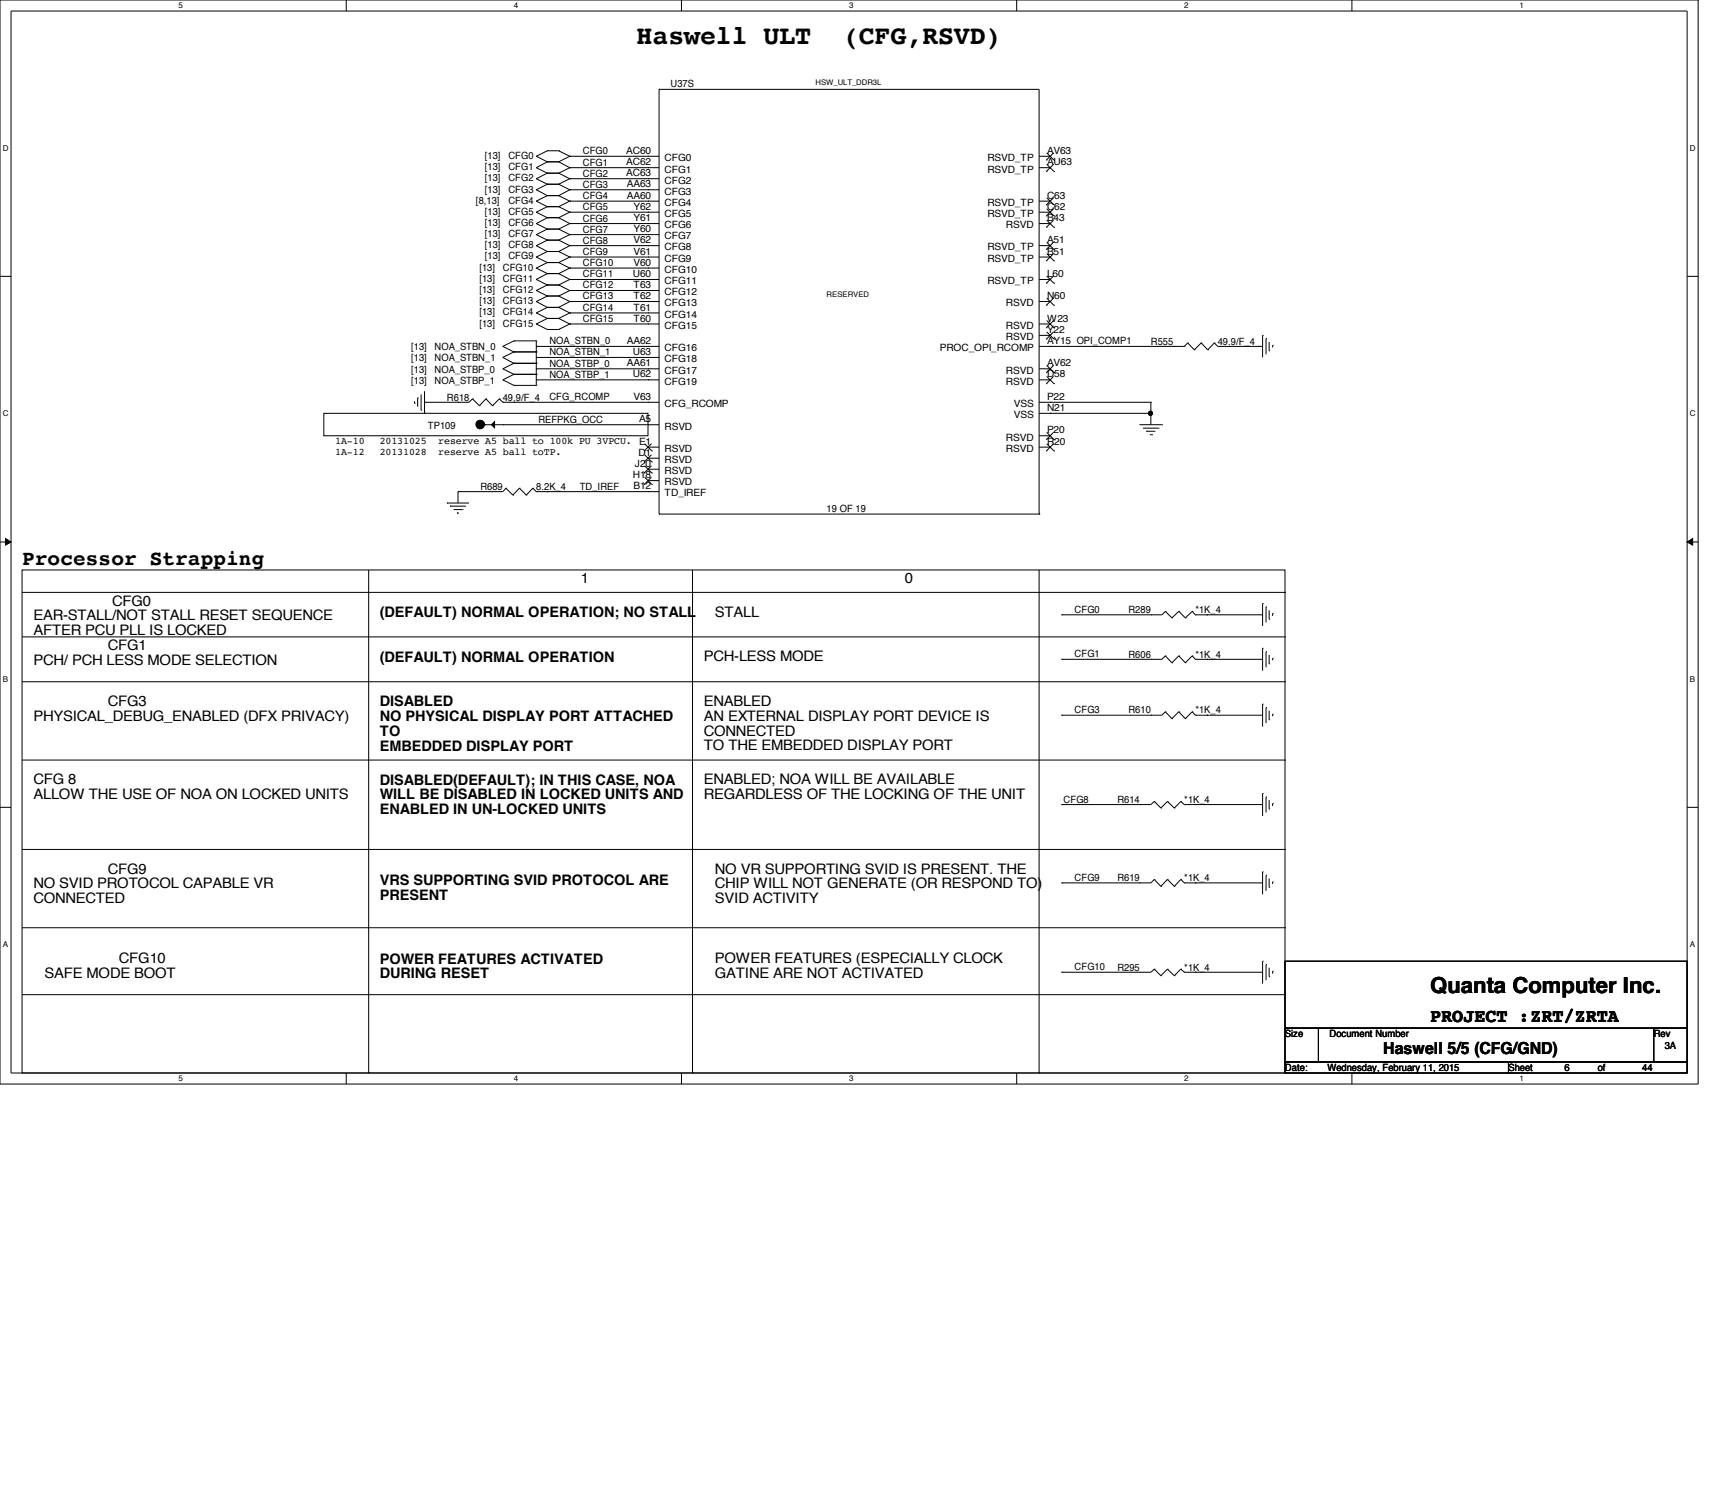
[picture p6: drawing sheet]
<svg xmlns="http://www.w3.org/2000/svg" width="210mm" height="184mm" viewBox="0 0 210 184" stroke-linecap="round" stroke-linejoin="round" font-family="sans-serif">
<path d="M0 0h208.4" fill="none" stroke="#000" stroke-width=".13"/>
<path d="M0 0v133h208.4v-133M1.4 1.4h205.7v130.3h-205.7z" fill="none" stroke="#000" stroke-width=".12"/>
<g fill="#fff">
<path d="M21.9 .1h.6v1.1h-.6z"/>
<path d="M21.9 131.8h.6v1.1h-.6z"/>
</g>
<path d="M42.5 0v1.4M42.5 131.7v1.3" fill="none" stroke="#000" stroke-width=".12"/>
<g fill="#fff">
<path d="M63.1 .1h.5v1.1h-.5z"/>
<path d="M63.1 131.8h.5v1.1h-.5z"/>
</g>
<path d="M83.7 0v1.4M83.7 131.7v1.3" fill="none" stroke="#000" stroke-width=".12"/>
<g fill="#fff">
<path d="M104.2 .1h.6v1.1h-.6z"/>
<path d="M104.2 131.8h.6v1.1h-.6z"/>
</g>
<path d="M124.8 0v1.4M124.8 131.7v1.3" fill="none" stroke="#000" stroke-width=".12"/>
<g fill="#fff">
<path d="M145.4 .1h.5v1.1h-.5z"/>
<path d="M145.4 131.8h.5v1.1h-.5z"/>
</g>
<path d="M165.9 0v1.4M165.9 131.7v1.3" fill="none" stroke="#000" stroke-width=".12"/>
<g fill="#fff">
<path d="M186.5 .1h.6v1.1h-.6z"/>
<path d="M186.5 131.8h.6v1.1h-.6z"/>
<path d="M.3 17.6h.8v1.1h-.8z"/>
<path d="M207.4 17.6h.8v1.1h-.8z"/>
<path d="M.3 50.2h.8v1.1h-.8z"/>
<path d="M207.4 50.2h.8v1.1h-.8z"/>
</g>
<path d="M0 33.9h1.4M207.1 33.9h1.3" fill="none" stroke="#000" stroke-width=".12"/>
<g fill="#fff">
<path d="M.3 82.8h.7v1.1h-.7z"/>
<path d="M207.4 82.8h.7v1.1h-.7z"/>
</g>
<path d="M0 66.5h1.4M.7 66.1l.7 .4-.7 .4zM207.1 66.5l.7-.4v.8zM207.1 66.5h1.3" fill="none" stroke="#000" stroke-width=".12"/>
<path d="M.7 66.1l.7 .4-.7 .4zM207.1 66.5l.7-.4v.8z" fill="#000"/>
<g fill="#fff">
<path d="M.3 115.3h.7v1.1h-.7z"/>
<path d="M207.4 115.3h.7v1.1h-.7z"/>
</g>
<g fill="none" stroke="#000" stroke-width=".12">
<path d="M65.8 19.2l1.4 .7M65.8 19.2h.1M67.2 19.9h1.4M67.2 19.9h.1M67.2 18.5h.1M67.2 18.5h1.4M67.2 18.5l-1.4 .7M67.2 19.9l-1.4 .7M68.6 19.9h.1M68.6 18.5h.1M68.6 18.5l1.3 .7M68.6 19.9l1.3 .7"/>
<path d="M69.9 19.2h11M69.9 19.2h.1M69.9 19.2l-1.3 .7M79.5 19.2h.1M80.9 11h46.7v52.1M80.9 11h.1M80.9 11v52.1M127.6 19.2h1.3M128.4 19.6h.1M128.5 18.8l.9 .8M128.9 19.2h.1M129.3 18.8l-.9 .8"/>
<path d="M129.4 19.6h.1M65.8 20.6l1.4 .7M65.8 21.9l1.4 .7M65.8 23.3l1.4 .7M65.8 24.7l1.4 .7M65.8 26l1.4 .7M65.8 27.4l1.4 .7M65.8 28.8l1.4 .7M65.8 30.1l1.4 .8M65.8 31.5l1.4 .7M65.8 32.9l1.4 .7M65.8 34.3l1.4 .7"/>
<path d="M65.8 35.6l1.4 .7M65.8 37l1.4 .7M65.8 38.4l1.4 .7M65.8 39.8l1.4 .6M65.8 20.6h.1M65.8 21.9h.1M65.8 23.3h.1M65.8 24.7h.1M65.8 26h.1M65.8 27.4h.1M65.8 28.8h.1M65.8 30.1h.1"/>
<path d="M65.8 31.5h.1M65.8 32.9h.1M65.8 34.3h.1M65.8 35.6h.1M65.8 37h.1M65.8 38.4h.1M65.8 39.8h.1M67.2 21.3h1.4M67.2 22.6h1.4M67.2 24h1.4M67.2 25.4h1.4M67.2 26.7h1.4"/>
<path d="M67.2 28.1h1.4M67.2 29.5h1.4M67.2 30.9h1.4M67.2 32.2h1.4M67.2 33.6h1.4M67.2 35h1.4M67.2 36.3h1.4M67.2 37.7h1.4M67.2 39.1h1.4M67.2 21.3h.1M67.2 22.6h.1M67.2 24h.1"/>
<path d="M67.2 25.4h.1M67.2 26.7h.1M67.2 28.1h.1M67.2 29.5h.1M67.2 30.9h.1M67.2 32.2h.1M67.2 33.6h.1M67.2 35h.1M67.2 36.3h.1M67.2 37.7h.1M67.2 39.1h.1M67.2 21.3l-1.4 .6"/>
<path d="M67.2 22.6l-1.4 .7M67.2 24l-1.4 .7M67.2 25.4l-1.4 .6M67.2 26.7l-1.4 .7M67.2 28.1l-1.4 .7M67.2 29.5l-1.4 .6M67.2 30.9l-1.4 .6M67.2 32.2l-1.4 .7M67.2 33.6l-1.4 .7M67.2 35l-1.4 .6M67.2 36.3l-1.4 .7M67.2 37.7l-1.4 .7"/>
<path d="M67.2 39.1l-1.4 .7M68.6 21.3h.1M68.6 22.6h.1M68.6 24h.1M68.6 25.4h.1M68.6 26.7h.1M68.6 28.1h.1M68.6 29.5h.1M68.6 30.9h.1M68.6 32.2h.1M68.6 33.6h.1M68.6 35h.1"/>
<path d="M68.6 36.3h.1M68.6 37.7h.1M68.6 39.1h.1M68.6 21.3l1.3 .6M68.6 22.6l1.3 .7M68.6 24l1.3 .7M68.6 25.4l1.3 .6M68.6 26.7l1.3 .7M68.6 28.1l1.3 .7M68.6 29.5l1.3 .6M68.6 30.9l1.3 .6M68.6 32.2l1.3 .7"/>
<path d="M68.6 33.6l1.3 .7M68.6 35l1.3 .6M68.6 36.3l1.3 .7M68.6 37.7l1.3 .7M68.6 39.1l1.3 .7M69.9 38.4h11M69.9 39.8h11M69.9 20.6h11M69.9 21.9h11M69.9 23.3h11M69.9 24.7h11M69.9 31.5h11"/>
<path d="M69.9 26h11M69.9 32.9h11M69.9 27.4h11M69.9 34.3h11M69.9 28.8h11M69.9 35.6h11M69.9 30.1h11M69.9 37h11M69.9 38.4h.1M69.9 39.8h.1M69.9 20.6h.1M69.9 21.9h.1"/>
<path d="M69.9 23.3h.1M69.9 24.7h.1M69.9 31.5h.1M69.9 26h.1M69.9 32.9h.1M69.9 27.4h.1M69.9 34.3h.1M69.9 28.8h.1M69.9 35.6h.1M69.9 30.1h.1M69.9 37h.1M69.9 20.6l-1.3 .7"/>
<path d="M69.9 21.9l-1.3 .7M69.9 23.3l-1.3 .7M69.9 24.7l-1.3 .7M69.9 26l-1.3 .7M69.9 27.4l-1.3 .7M69.9 28.8l-1.3 .7M69.9 30.1l-1.3 .8M69.9 31.5l-1.3 .7M69.9 32.9l-1.3 .7M69.9 34.3l-1.3 .7M69.9 35.6l-1.3 .7M69.9 37l-1.3 .7"/>
<path d="M69.9 38.4l-1.3 .7M69.9 39.8l-1.3 .6M79.5 24.7h.1M79.5 26h.1M79.5 28.8h.1M79.5 34.3h.1M79.5 32.9h.1M79.5 31.5h.1M79.5 30.1h.1M79.5 23.3h.1M79.5 21.9h.1M79.5 20.6h.1"/>
<path d="M79.5 39.8h.1M79.5 38.4h.1M79.5 35.6h.1M79.5 37h.1M79.5 27.4h.1M127.6 39.8h1.3M127.6 20.6h1.3M127.6 24.7h1.3M127.6 31.5h1.3M127.6 26h1.3M127.6 27.4h1.3M127.6 34.3h1.3"/>
<path d="M127.6 30.1h1.3M127.6 37h1.3M128.4 21h.1M128.4 25.1h.1M128.4 26.5h.1M128.4 34.8h.1M128.4 32h.1M128.4 30.6h.1M128.4 37.5h.1M128.4 27.9h.1M128.5 20.2l.9 .8M128.5 24.3l.9 .8"/>
<path d="M128.5 25.6l.9 .9M128.5 33.9l.9 .9M128.5 31.1l.9 .9M128.5 29.7l.9 .9M128.5 36.6l.9 .9M128.5 39.3l.9 .9M128.5 27l.9 .9M128.9 20.6h.1M128.9 24.7h.1M128.9 26h.1M128.9 34.3h.1M128.9 31.5h.1"/>
<path d="M128.9 30.1h.1M128.9 37h.1M128.9 39.8h.1M128.9 27.4h.1M129.3 20.2l-.9 .8M129.3 24.3l-.9 .8M129.3 25.6l-.9 .9M129.3 33.9l-.9 .9M129.3 31.1l-.9 .9M129.3 29.7l-.9 .9M129.3 36.6l-.9 .9M129.3 39.3l-.9 .9"/>
<path d="M129.3 27l-.9 .9M129.4 21h.1M129.4 25.1h.1M129.4 26.5h.1M129.4 34.8h.1M129.4 32h.1M129.4 30.6h.1M129.4 37.5h.1M129.4 27.9h.1M39.8 50.7h39.7v2.8h-39.7zM50.9 49.5h.1M50.9 49.2v.3"/>
<path d="M51.3 48.8h.1M51.3 48.8v1.1M51.7 50.3h.1M51.7 48.4v1.9M52.1 49.4h.1M52.1 50.7h.1M52.1 48v2.7M56.2 49.4h.1M58 48.9h.1M58 48.9l.8 .9M58 48.9l-.4 .5h-5.5M58.8 49.8h.1"/>
<path d="M59.5 52.1h21.4M59.5 52.1h.1M59.6 48.9h.1M59.6 48.9l.9 .9M59.6 48.9l-.8 .9M60.3 52.1l.4-.4v.8zM60.5 49.8h.1M61.3 48.9h.1M61.3 48.9l.4 .5M61.3 48.9l-.8 .9M61.7 42.5l1.4 .7M61.7 43.9l1.4 .7"/>
<path d="M61.7 45.3l1.4 .6M61.7 46.6l1.4 .7M61.7 42.5h.1M61.7 43.9h.1M61.7 45.3h.1M61.7 46.6h.1M61.7 49.4h.1M61.7 52.1h.1M61.7 49.4h19.2M62.1 59.9h.1M62.1 59.9l.8 .8M62.1 59.9l-.4 .4h-5.5"/>
<path d="M63.1 49.4h.1M63.1 41.8h.1M63.1 43.2h.1M63.1 44.6h.1M63.1 45.9h.1M63.1 47.3h.1M63.1 41.8h2.7M63.1 43.2h2.7M63.1 44.6h2.7M63.1 45.9h2.7M63.1 47.3h2.7M63.1 41.8l-1.4 .7"/>
<path d="M63.1 43.2l-1.4 .7M63.1 44.6l-1.4 .7M63.1 45.9l-1.4 .7M63.8 59.9h.1M63.8 59.9l.8 .8M63.8 59.9l-.9 .8M65.4 59.9h.1M65.4 59.9l.4 .4M65.4 59.9l-.8 .8M65.8 42.5h15.1M65.8 43.9h15.1M65.8 45.3h15.1"/>
<path d="M65.8 46.6h15.1M65.8 42.5h.1M65.8 43.9h.1M65.8 45.3h.1M65.8 46.6h.1M65.8 41.8h.1M65.8 43.2h.1M65.8 44.6h.1M65.8 45.9h.1M65.8 47.3h.1M65.8 41.8v5.5M67.2 40.4h1.4"/>
<path d="M67.2 40.4h.1M68.6 40.4h.1M79.1 58h.1M79.1 55.3h.1M79.1 56.7h.1M79.1 59.4h.1M79.1 57.1l.9 .9M79.1 54.4l.9 .9M79.1 55.8l.9 .9M79.1 58.5l.9 .9M79.5 52.1h.1M79.5 45.3h.1"/>
<path d="M79.5 43.9h.1M79.5 46.6h.1M79.5 57.6h.1M79.5 42.5h.1M79.5 49.4h.1M79.5 54.9h.1M79.5 56.2h.1M79.5 59h.1M79.5 54.9h1.4M79.5 57.6h1.4M79.5 56.2h1.4M79.5 59h1.4"/>
<path d="M80 57.1l-.9 .9M80 54.4l-.9 .9M80 55.8l-.9 .9M80 58.5l-.9 .9M80 58h.1M80 55.3h.1M80 56.7h.1M80 59.4h.1M127.6 42.5h17.8M127.6 49.4h13.7M127.6 50.7h13.7M127.6 45.3h1.3"/>
<path d="M127.6 46.6h1.3M127.6 41.1h1.3M127.6 54.9h1.3M127.6 53.5h1.3M128.4 41.6h.1M128.4 40.2h.1M128.4 47.1h.1M128.4 45.7h.1M128.4 55.3h.1M128.4 53.9h.1M128.5 40.7l.9 .9M128.5 46.2l.9 .9"/>
<path d="M128.5 44.8l.9 .9M128.5 54.4l.9 .9M128.5 53l.9 .9M128.9 42.5h.1M128.9 50.7h.1M128.9 49.4h.1M128.9 41.1h.1M128.9 46.6h.1M128.9 45.3h.1M128.9 54.9h.1M128.9 53.5h.1M129.3 40.7l-.9 .9"/>
<path d="M129.3 46.2l-.9 .9M129.3 44.8l-.9 .9M129.3 54.4l-.9 .9M129.3 53l-.9 .9M129.4 41.6h.1M129.4 40.2h.1M129.4 47.1h.1M129.4 45.7h.1M129.4 55.3h.1M129.4 53.9h.1M139.9 52.1h2.7M140.3 52.5h1.9"/>
<path d="M140.7 52.9h1.1M140.7 52.9h.1M141.1 53.3h.3M141.3 49.4h.1M141.3 50.7h.1M141.3 49.4v2.7M141.4 53.3h.1M142.2 52.5h.1M142.6 52.1h.1M144 42.5h.1M145.4 42.5h.1M145.8 42.1l.8 .8"/>
<path d="M145.8 42.1h.1M145.8 42.1l-.4 .4M146.6 42.9h.1M147.4 42.1l.9 .8M147.4 42.1h.1M147.4 42.1l-.8 .8M148.3 42.9h.1M149.1 42.1h.1M149.1 42.1l-.8 .8M149.1 42.1l.4 .4h5.5M150.9 42.5h.1M155 41.1h.1"/>
<path d="M155 41.1v2.8M155.4 41.5h.1M155.4 41.5v2M155.8 43.1h.1M155.8 42v1.1M156.2 42.4h.1M156.2 42.4v.2M2.7 69.9h155v61.8h-155zM2.7 72.7h155M2.7 78.1h155M45.3 69.9v61.8M54.9 61.7h2.7"/>
<path d="M54.9 61.7h.1M55.2 62.1h2M55.2 62.1h.1M55.7 62.5h1.1M56.1 62.9h.1M56.1 62.9h.2M56.2 60.3h.1M56.2 60.3v1.4M56.8 62.5h.1M60.3 60.3h.1M62.9 60.7h.1M64.6 60.7h.1"/>
<path d="M65.8 60.3h.1M65.8 60.3h15.1M67.2 60.3h.1M79.5 60.3h.1M80.9 63.1h.1M80.9 63.1h46.7M85 69.9v61.8M127.6 63.1h.1M127.6 69.9v61.8M130.3 75.4h.1M141.3 75.4h.1M143 75l-.4 .4h-12.3"/>
<path d="M143 75h.1M143 75l.8 .8M143.8 75.8h.1M144.7 75h.1M144.7 75l.8 .8M144.7 75l-.9 .8M145.5 75.8h.1M146.3 75h.1M146.3 75l.4 .4M146.3 75l-.8 .8M146.7 75.4h.1M146.7 75.4h8.3"/>
<path d="M148.1 75.4h.1M155 74h.1M155 79.5h.1M155 74v2.8M155 79.5v2.8M155.4 74.5h.1M155.4 80h.1M155.4 74.5v1.9M155.4 80v1.9M155.8 76h.1M155.8 74.9v1.1M156.2 75.3h.1"/>
<path d="M156.2 75.3v.3M157.7 72.7h.1M157.7 78.1h.1M0 99.1h1.4M2.7 93.3h155M2.7 83.7h155M130.3 87.8h.1M130.3 98.7h.1M130.3 80.9h.1M139.9 98.7h.1M141.3 80.9h.1M141.3 87.8h.1"/>
<path d="M141.7 98.3l-.4 .4h-11M141.7 98.3h.1M141.7 98.3l.8 .8M142.5 99.1h.1M143 87.3l-.4 .5h-12.3M143 80.5l-.4 .4h-12.3M143 80.5h.1M143 87.3h.1M143 80.5l.8 .8M143 87.3l.8 .9M143.3 98.3h.1M143.3 98.3l.8 .8"/>
<path d="M143.3 98.3l-.8 .8M143.8 81.3h.1M143.8 88.2h.1M144.1 99.1h.1M144.7 80.5h.1M144.7 87.3h.1M144.7 80.5l.8 .8M144.7 87.3l.8 .9M144.7 80.5l-.9 .8M144.7 87.3l-.9 .9M144.9 98.3h.1M144.9 98.3l.5 .4"/>
<path d="M144.9 98.3l-.8 .8M145.4 98.7h.1M145.4 98.7h9.6M145.5 81.3h.1M145.5 88.2h.1M146.3 80.5h.1M146.3 87.3h.1M146.3 80.5l.4 .4M146.3 87.3l.4 .5M146.3 80.5l-.8 .8M146.3 87.3l-.8 .9M146.7 98.7h.1"/>
<path d="M146.7 80.9h.1M146.7 87.8h.1M146.7 87.8h8.3M146.7 80.9h8.3M148.1 87.8h.1M148.1 80.9h.1M155 86.4h.1M155 97.4h.1M155 86.4v2.8M155 97.4v2.7M155.4 86.8h.1M155.4 97.8h.1"/>
<path d="M155.4 86.8v1.9M155.4 97.8v1.9M155.8 88.3h.1M155.8 99.3h.1M155.8 81.4h.1M155.8 80.3v1.1M155.8 87.2v1.1M155.8 98.2v1.1M156.2 87.6h.1M156.2 98.6h.1M156.2 80.8h.1M156.2 80.8v.2"/>
<path d="M156.2 87.6v.3M156.2 98.6v.3M157.7 93.3h.1M157.7 83.7h.1M207.1 99.1h1.3M2.7 104.2h155M2.7 113.8h155M130.3 108.3h.1M130.3 119.3h.1M139.9 108.3h.1M139.9 119.3h.1M141.7 107.9l-.4 .4h-11"/>
<path d="M141.7 118.9l-.4 .4h-11M141.7 107.9h.1M141.7 118.9h.1M141.7 107.9l.8 .9M141.7 118.9l.8 .8M142.5 108.8h.1M142.5 119.7h.1M143.3 107.9h.1M143.3 118.9h.1M143.3 107.9l.8 .9M143.3 118.9l.8 .8M143.3 107.9l-.8 .9"/>
<path d="M143.3 118.9l-.8 .8M144.1 108.8h.1M144.1 119.7h.1M144.9 107.9h.1M144.9 118.9h.1M144.9 107.9l.5 .4M144.9 118.9l.5 .4M144.9 107.9l-.8 .9M144.9 118.9l-.8 .8M145.4 108.3h.1M145.4 119.3h.1M145.4 108.3h9.6"/>
<path d="M145.4 119.3h9.6M146.7 108.3h.1M146.7 119.3h.1M155 107h.1M155 117.9h.1M155 107v2.7M155 117.9v2.8M155.4 107.4h.1M155.4 118.4h.1M155.4 107.4v1.9M155.4 118.4v1.9M155.8 108.9h.1"/>
<path d="M155.8 119.8h.1M155.8 107.8v1.1M155.8 118.7v1.1M156.2 108.2h.1M156.2 119.2h.1M156.2 108.2v.3M156.2 119.2v.3M157.7 117.9h49.4v8.3h-49.4zM157.7 104.2h.1M157.7 113.8h.1M2.7 122h155M45.3 131.7h.1"/>
<path d="M85 131.7h.1M127.6 131.7h.1M157.7 126.2h4.1v4.1h-4.1zM157.7 130.3h27.5v1.4h-27.5zM157.7 122h.1M161.8 126.2h41.2v4.1h-41.2zM185.2 130.3h21.9v1.4h-21.9zM203 126.2h4.1v4.1h-4.1z"/>
<circle cx="58.9" cy="52.1" r=".54"/>
<circle cx="141.2" cy="50.7" r=".26"/>
</g>
<g fill="#000">
<path d="M60.3 52.1l.4-.4v.8z"/>
<circle cx="58.9" cy="52.1" r=".54"/>
<circle cx="141.2" cy="50.7" r=".26"/>
</g>
<g font-size="3.3">
<text x="78.1" y="5.4">Haswell ULT</text>
<text x="103.5" y="5.4">(CFG,RSVD)</text>
</g>
<text font-size="2.7" x="175.6" y="121.8">Quanta Computer Inc.</text>
<text font-size="2.6" x="2.7" y="69.3">Processor Strapping</text>
<text font-size="2.3" x="175.6" y="125.3">PROJECT :ZRT/ZRTA</text>
<text font-size="2" x="169.8" y="129.3">Haswell 5/5 (CFG/GND)</text>
<g font-size="1.8">
<text x="71.3" y="71.5">1</text>
<text x="111.1" y="71.5">0</text>
<text x="4.1" y="76.1">EAR-STALL/NOT STALL RESET SEQUENCE</text>
<text x="4.1" y="77.9">AFTER PCU PLL IS LOCKED</text>
<text x="13.8" y="74.3">CFG0</text>
<text x="46.6" y="75.7">(DEFAULT) NORMAL OPERATION; NO STALL</text>
<text x="87.8" y="75.6">STALL</text>
<text x="4.1" y="81.6">PCH/ PCH LESS MODE SELECTION</text>
<text x="13.3" y="79.8">CFG1</text>
<text x="46.6" y="81.2">(DEFAULT) NORMAL OPERATION</text>
<text x="86.4" y="81.2">PCH-LESS MODE</text>
<text x="4.1" y="88.4">PHYSICAL_DEBUG_ENABLED (DFX PRIVACY)</text>
<text x="13.3" y="86.6">CFG3</text>
<text x="46.6" y="86.7">DISABLED</text>
<text x="46.6" y="88.5">NO PHYSICAL DISPLAY PORT ATTACHED</text>
<text x="86.4" y="86.6">ENABLED</text>
<text x="86.4" y="88.4">AN EXTERNAL DISPLAY PORT DEVICE IS</text>
<text x="46.6" y="90.3">TO</text>
<text x="46.6" y="92.1">EMBEDDED DISPLAY PORT</text>
<text x="86.4" y="90.3">CONNECTED</text>
<text x="86.4" y="92.1">TO THE EMBEDDED DISPLAY PORT</text>
<text x="4.1" y="96.2">CFG 8</text>
<text x="4.1" y="98">ALLOW THE USE OF NOA ON LOCKED UNITS</text>
<text x="46.6" y="96.3">DISABLED(DEFAULT); IN THIS CASE, NOA</text>
<text x="46.6" y="98.1">WILL BE DISABLED IN LOCKED UNITS AND</text>
<text x="46.6" y="99.9">ENABLED IN UN-LOCKED UNITS</text>
<text x="86.4" y="96.2">ENABLED; NOA WILL BE AVAILABLE</text>
<text x="86.4" y="98">REGARDLESS OF THE LOCKING OF THE UNIT</text>
<text x="13.3" y="107.2">CFG9</text>
<text x="87.8" y="107.2">NO VR SUPPORTING SVID IS PRESENT. THE</text>
<text x="4.1" y="110.8">CONNECTED</text>
<text x="4.1" y="109">NO SVID PROTOCOL CAPABLE VR</text>
<text x="46.6" y="108.6">VRS SUPPORTING SVID PROTOCOL ARE</text>
<text x="46.6" y="110.4">PRESENT</text>
<text x="87.8" y="109">CHIP WILL NOT GENERATE (OR RESPOND TO)</text>
<text x="87.8" y="110.8">SVID ACTIVITY</text>
<text x="14.6" y="118.2">CFG10</text>
<text x="46.6" y="118.2">POWER FEATURES ACTIVATED</text>
<text x="87.8" y="118.2">POWER FEATURES (ESPECIALLY CLOCK</text>
<text x="5.5" y="120">SAFE MODE BOOT</text>
<text x="46.6" y="120.1">DURING RESET</text>
<text x="87.8" y="120">GATINE ARE NOT ACTIVATED</text>
</g>
<g font-size="1.2">
<text x="82.3" y="10.7">U37S</text>
<text x="59.5" y="19.5">[13]</text>
<text x="59.5" y="20.9">[13]</text>
<text x="59.5" y="22.3">[13]</text>
<text x="59.5" y="23.6">[13]</text>
<text x="62.4" y="19.5">CFG0</text>
<text x="62.4" y="20.9">CFG1</text>
<text x="62.4" y="22.3">CFG2</text>
<text x="62.4" y="23.6">CFG3</text>
<text x="71.5" y="20.3">CFG1</text>
<text x="71.5" y="18.9">CFG0</text>
<text x="71.5" y="21.7">CFG2</text>
<text x="71.5" y="23">CFG3</text>
<text x="76.9" y="21.6">AC63</text>
<text x="76.9" y="20.3">AC62</text>
<text x="76.9" y="18.9">AC60</text>
<text x="77" y="23">AA63</text>
<text x="81.6" y="23.9">CFG3</text>
<text x="81.6" y="22.5">CFG2</text>
<text x="81.6" y="21.2">CFG1</text>
<text x="81.6" y="19.8">CFG0</text>
<text x="121.2" y="21.2">RSVD_TP</text>
<text x="121.2" y="19.8">RSVD_TP</text>
<text x="128.5" y="20.3">AU63</text>
<text x="128.5" y="18.9">AV63</text>
<text x="58.4" y="25">[8,13]</text>
<text x="59.5" y="26.4">[13]</text>
<text x="59.5" y="27.7">[13]</text>
<text x="59.5" y="29.1">[13]</text>
<text x="62.4" y="25">CFG4</text>
<text x="62.4" y="26.4">CFG5</text>
<text x="62.4" y="27.7">CFG6</text>
<text x="62.4" y="29.1">CFG7</text>
<text x="71.5" y="24.4">CFG4</text>
<text x="71.5" y="25.8">CFG5</text>
<text x="71.5" y="27.2">CFG6</text>
<text x="71.5" y="28.5">CFG7</text>
<text x="71.5" y="29.9">CFG8</text>
<text x="77" y="24.4">AA60</text>
<text x="77.8" y="25.7">Y62</text>
<text x="77.8" y="28.5">Y60</text>
<text x="77.8" y="29.8">V62</text>
<text x="77.8" y="27.1">Y61</text>
<text x="81.6" y="25.3">CFG4</text>
<text x="81.6" y="26.6">CFG5</text>
<text x="81.6" y="29.4">CFG7</text>
<text x="81.6" y="28">CFG6</text>
<text x="121.2" y="25.3">RSVD_TP</text>
<text x="121.2" y="26.6">RSVD_TP</text>
<text x="123.5" y="28">RSVD</text>
<text x="128.5" y="24.4">C63</text>
<text x="128.5" y="25.7">C62</text>
<text x="128.5" y="29.8">A51</text>
<text x="128.5" y="27.1">B43</text>
<text x="58.8" y="33.2">[13]</text>
<text x="58.8" y="34.6">[13]</text>
<text x="58.8" y="36">[13]</text>
<text x="59.5" y="30.5">[13]</text>
<text x="59.5" y="31.8">[13]</text>
<text x="61.7" y="33.2">CFG10</text>
<text x="61.7" y="34.6">CFG11</text>
<text x="61.7" y="36">CFG12</text>
<text x="62.4" y="30.5">CFG8</text>
<text x="62.4" y="31.8">CFG9</text>
<text x="71.5" y="31.3">CFG9</text>
<text x="71.5" y="32.6">CFG10</text>
<text x="71.5" y="34">CFG11</text>
<text x="71.5" y="35.4">CFG12</text>
<text x="77.7" y="34">U60</text>
<text x="77.8" y="32.6">V60</text>
<text x="77.8" y="31.2">V61</text>
<text x="77.8" y="35.3">T63</text>
<text x="81.6" y="34.9">CFG11</text>
<text x="81.6" y="33.5">CFG10</text>
<text x="81.6" y="32.1">CFG9</text>
<text x="81.6" y="30.7">CFG8</text>
<text x="121.2" y="34.9">RSVD_TP</text>
<text x="121.2" y="32.1">RSVD_TP</text>
<text x="121.2" y="30.7">RSVD_TP</text>
<text x="128.5" y="34">L60</text>
<text x="128.5" y="31.2">B51</text>
<text x="58.8" y="37.3">[13]</text>
<text x="58.8" y="38.7">[13]</text>
<text x="58.8" y="40.1">[13]</text>
<text x="61.7" y="37.3">CFG13</text>
<text x="61.7" y="38.7">CFG14</text>
<text x="61.7" y="40.1">CFG15</text>
<text x="71.5" y="38.1">CFG14</text>
<text x="71.5" y="39.5">CFG15</text>
<text x="71.5" y="36.7">CFG13</text>
<text x="77.8" y="39.5">T60</text>
<text x="77.8" y="38.1">T61</text>
<text x="77.8" y="36.7">T62</text>
<text x="81.6" y="40.3">CFG15</text>
<text x="81.6" y="39">CFG14</text>
<text x="81.6" y="36.2">CFG12</text>
<text x="81.6" y="37.6">CFG13</text>
<text x="123.5" y="37.6">RSVD</text>
<text x="123.5" y="41.7">RSVD</text>
<text x="123.5" y="40.3">RSVD</text>
<text x="128.5" y="36.7">N60</text>
<text x="128.5" y="40.9">Y22</text>
<text x="128.5" y="39.5">W23</text>
<text x="50.5" y="43">[13]</text>
<text x="50.5" y="44.3">[13]</text>
<text x="50.5" y="45.7">[13]</text>
<text x="50.5" y="47.1">[13]</text>
<text x="53.3" y="43">NOA_STBN_0</text>
<text x="53.3" y="44.3">NOA_STBN_1</text>
<text x="53.3" y="45.7">NOA_STBP_0</text>
<text x="53.3" y="47.1">NOA_STBP_1</text>
<text x="67.4" y="42.2">NOA_STBN_0</text>
<text x="67.4" y="43.6">NOA_STBN_1</text>
<text x="67.4" y="45">NOA_STBP_0</text>
<text x="67.4" y="46.4">NOA_STBP_1</text>
<text x="77" y="45">AA61</text>
<text x="77" y="42.2">AA62</text>
<text x="77.7" y="43.6">U63</text>
<text x="77.7" y="46.3">U62</text>
<text x="81.6" y="45.8">CFG17</text>
<text x="81.6" y="44.4">CFG18</text>
<text x="81.6" y="47.2">CFG19</text>
<text x="81.6" y="43.1">CFG16</text>
<text x="115.4" y="43.1">PROC_OPI_RCOMP</text>
<text x="123.5" y="47.2">RSVD</text>
<text x="123.5" y="45.8">RSVD</text>
<text x="128.5" y="46.3">D58</text>
<text x="128.5" y="45">AV62</text>
<text x="128.5" y="42.2">AY15 OPI_COMP1</text>
<text x="141.3" y="42.3">R555</text>
<text x="149.5" y="42.3">49.9/F_4</text>
<text x="52.5" y="52.6">TP109</text>
<text x="54.9" y="49.1">R618</text>
<text x="61.7" y="49.1">49.9/F_4</text>
<text x="66.1" y="51.9">REFPKG_OCC</text>
<text x="67.4" y="49.1">CFG_RCOMP</text>
<text x="77.8" y="49.1">V63</text>
<text x="78.4" y="51.8">A5</text>
<text x="81.6" y="50">CFG_RCOMP</text>
<text x="81.6" y="52.7">RSVD</text>
<text x="124.5" y="51.3">VSS</text>
<text x="124.5" y="50">VSS</text>
<text x="128.5" y="53.2">P20</text>
<text x="128.5" y="50.4">N21</text>
<text x="128.5" y="49.1">P22</text>
<text x="41.1" y="54.5">1A-10</text>
<text x="41.1" y="55.9">1A-12</text>
<text x="46.6" y="54.5">20131025</text>
<text x="46.6" y="55.9">20131028</text>
<text x="53.8" y="54.5">reserve A5 ball to 100k PU 3VPCU.</text>
<text x="53.8" y="55.9">reserve A5 ball toTP.</text>
<text x="77.7" y="58.7">H18</text>
<text x="77.9" y="57.3">J20</text>
<text x="78.4" y="55.9">D1</text>
<text x="78.4" y="54.6">E1</text>
<text x="81.6" y="58.2">RSVD</text>
<text x="81.6" y="55.5">RSVD</text>
<text x="81.6" y="56.8">RSVD</text>
<text x="81.6" y="59.6">RSVD</text>
<text x="123.5" y="55.5">RSVD</text>
<text x="123.5" y="54.1">RSVD</text>
<text x="128.5" y="54.6">R20</text>
<text x="59" y="60.1">R689</text>
<text x="65.8" y="60.1">8.2K_4</text>
<text x="71.2" y="60.1">TD_IREF</text>
<text x="77.8" y="60">B12</text>
<text x="81.6" y="60.9">TD_IREF</text>
<text x="101.5" y="62.9">19 OF 19</text>
<text x="131.9" y="75.2">CFG0</text>
<text x="138.5" y="75.2">R289</text>
<text x="146.7" y="75.2">*1K_4</text>
<text x="131.9" y="80.6">CFG1</text>
<text x="138.5" y="80.7">R606</text>
<text x="146.7" y="80.7">*1K_4</text>
<text x="131.9" y="87.5">CFG3</text>
<text x="138.5" y="87.5">R610</text>
<text x="146.7" y="87.5">*1K_4</text>
<text x="130.6" y="98.5">CFG8</text>
<text x="137.2" y="98.5">R614</text>
<text x="145.4" y="98.5">*1K_4</text>
<text x="131.9" y="108.1">CFG9</text>
<text x="137.2" y="108.1">R619</text>
<text x="145.4" y="108.1">*1K_4</text>
<text x="131.9" y="119">CFG10</text>
<text x="137.2" y="119.1">R295</text>
<text x="145.4" y="119.1">*1K_4</text>
<text x="157.7" y="127.3">Size</text>
<text x="157.7" y="131.4">Date:</text>
<text x="162.9" y="131.4">Wednesday, February 11, 2015</text>
<text x="163.2" y="127.3">Document Number</text>
<text x="185.2" y="131.4">Sheet</text>
<text x="192" y="131.4">6</text>
<text x="196.1" y="131.4">of</text>
<text x="201.6" y="131.4">44</text>
<text x="203" y="127.3">Rev</text>
<text x="204.3" y="128.7">3A</text>
</g>
<g font-size="1">
<text x="21.9" y="1">5</text>
<text x="63.1" y="1">4</text>
<text x="104.2" y="1">3</text>
<text x="145.4" y="1">2</text>
<text x="186.5" y="1">1</text>
<text x=".3" y="18.5">D</text>
<text x="207.4" y="18.5">D</text>
<text x=".3" y="51.1">C</text>
<text x="207.4" y="51.1">C</text>
<text x=".3" y="83.7">B</text>
<text x="207.4" y="83.7">B</text>
<text x=".3" y="116.2">A</text>
<text x="207.4" y="116.2">A</text>
<text x="21.9" y="132.7">5</text>
<text x="63.1" y="132.7">4</text>
<text x="104.2" y="132.7">3</text>
<text x="145.4" y="132.7">2</text>
<text x="186.5" y="132.7">1</text>
</g>
<g font-size=".9">
<text x="100.1" y="10.4">HSW_ULT_DDR3L</text>
<text x="101.5" y="36.5">RESERVED</text>
</g>
</svg>
